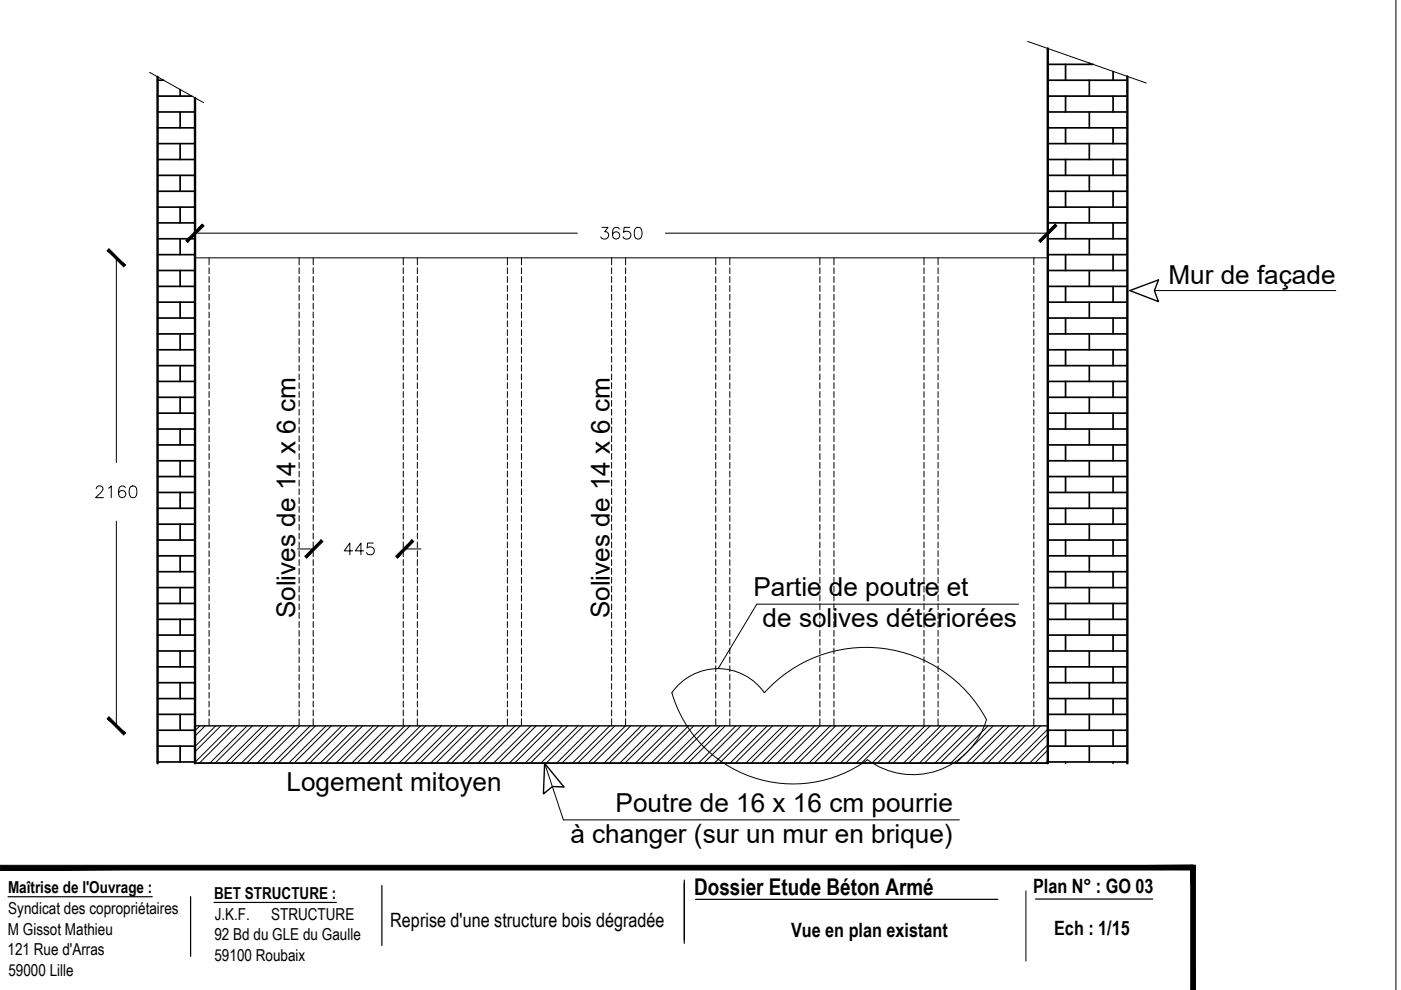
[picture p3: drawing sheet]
<svg xmlns="http://www.w3.org/2000/svg" width="297mm" height="210mm" viewBox="0 0 297 210" stroke-linecap="round" stroke-linejoin="round" font-family="sans-serif">
<!-- layer: textes. R+1 -->
<path d="M41.3 161.8h180.9h-180.9v-7.9h180.9v7.9" fill="none" stroke="#000" stroke-width=".3"/>
<!-- layer: Butons sismique jkf -->
<g fill="none" stroke="#000" stroke-width=".21">
<path d="M296 -.1v210M31.7 15.3l11.5 6.5M217.9 8.8l25.1 8.8M44.3 54.7v1.4M44.3 56.8v1.2M44.3 58.6v1.3M63.4 54.7v1.4M63.4 56.8v1.2M63.4 58.6v1.3M66.4 54.7v1.4M66.4 56.8v1.2M66.4 58.6v1.3"/>
<path d="M85.5 54.7v1.4M85.5 56.8v1.2M85.5 58.6v1.3M88.5 54.7v1.4M88.5 56.8v1.2M88.5 58.6v1.3M107.6 54.7v1.4M107.6 56.8v1.2M107.6 58.6v1.3M110.6 54.7v1.4M110.6 56.8v1.2M110.6 58.6v1.3"/>
<path d="M129.7 54.7v1.4M129.7 56.8v1.2M129.7 58.6v1.3M132.6 54.7v1.4M132.6 56.8v1.2M132.6 58.6v1.3M151.8 54.7v1.4M151.8 56.8v1.2M151.8 58.6v1.3M154.7 54.7v1.4M154.7 56.8v1.2M154.7 58.6v1.3"/>
<path d="M173.8 54.7v1.4M173.8 56.8v1.2M173.8 58.6v1.3M176.8 54.7v1.4M176.8 56.8v1.2M176.8 58.6v1.3M195.9 54.7v1.4M195.9 56.8v1.2M195.9 58.6v1.3M198.9 54.7v1.4M198.9 56.8v1.2M198.9 58.6v1.3"/>
<path d="M219.2 54.7v1.4M219.2 56.8v1.2M219.2 58.6v1.3M44.3 60.5v1.3M44.3 62.4v1.3M44.3 64.3v1.2M44.3 66.2v1.2M44.3 68v1.3M44.3 69.9v1.3M44.3 71.8v1.2M44.3 73.7v1.2M44.3 75.5v1.3"/>
<path d="M44.3 77.4v1.2M44.3 79.3v1.2M63.4 60.5v1.3M63.4 62.4v1.3M63.4 64.3v1.2M63.4 66.2v1.2M63.4 68v1.3M63.4 69.9v1.3M63.4 71.8v1.2M63.4 73.7v1.2M63.4 75.5v1.3M63.4 77.4v1.2"/>
<path d="M63.4 79.3v1.2M66.4 60.5v1.3M66.4 62.4v1.3M66.4 64.3v1.2M66.4 66.2v1.2M66.4 68v1.3M66.4 69.9v1.3M66.4 71.8v1.2M66.4 73.7v1.2M66.4 75.5v1.3M66.4 77.4v1.2M66.4 79.3v1.2"/>
<path d="M85.5 60.5v1.3M85.5 62.4v1.3M85.5 64.3v1.2M85.5 66.2v1.2M85.5 68v1.3M85.5 69.9v1.3M85.5 71.8v1.2M85.5 73.7v1.2M85.5 75.5v1.3M85.5 77.4v1.2M85.5 79.3v1.2M88.5 60.5v1.3"/>
<path d="M88.5 62.4v1.3M88.5 64.3v1.2M88.5 66.2v1.2M88.5 68v1.3M88.5 69.9v1.3M88.5 71.8v1.2M88.5 73.7v1.2M88.5 75.5v1.3M88.5 77.4v1.2M88.5 79.3v1.2M107.6 60.5v1.3M107.6 62.4v1.3"/>
<path d="M107.6 64.3v1.2M107.6 66.2v1.2M107.6 68v1.3M107.6 69.9v1.3M107.6 71.8v1.2M107.6 73.7v1.2M107.6 75.5v1.3M107.6 77.4v1.2M107.6 79.3v1.2M110.6 60.5v1.3M110.6 62.4v1.3M110.6 64.3v1.2"/>
<path d="M110.6 66.2v1.2M110.6 68v1.3M110.6 69.9v1.3M110.6 71.8v1.2M110.6 73.7v1.2M110.6 75.5v1.3M110.6 77.4v1.2M110.6 79.3v1.2M129.7 60.5v1.3M129.7 62.4v1.3M129.7 64.3v1.2M129.7 66.2v1.2"/>
<path d="M129.7 68v1.3M129.7 69.9v1.3M129.7 71.8v1.2M129.7 73.7v1.2M129.7 75.5v1.3M129.7 77.4v1.2M129.7 79.3v1.2M132.6 60.5v1.3M132.6 62.4v1.3M132.6 64.3v1.2M132.6 66.2v1.2M132.6 68v1.3"/>
<path d="M132.6 69.9v1.3M132.6 71.8v1.2M132.6 73.7v1.2M132.6 75.5v1.3M132.6 77.4v1.2M132.6 79.3v1.2M151.8 60.5v1.3M151.8 62.4v1.3M151.8 64.3v1.2M151.8 66.2v1.2M151.8 68v1.3M151.8 69.9v1.3"/>
<path d="M151.8 71.8v1.2M151.8 73.7v1.2M151.8 75.5v1.3M151.8 77.4v1.2M151.8 79.3v1.2M154.7 60.5v1.3M154.7 62.4v1.3M154.7 64.3v1.2M154.7 66.2v1.2M154.7 68v1.3M154.7 69.9v1.3M154.7 71.8v1.2"/>
<path d="M154.7 73.7v1.2M154.7 75.5v1.3M154.7 77.4v1.2M154.7 79.3v1.2M173.8 60.5v1.3M173.8 62.4v1.3M173.8 64.3v1.2M173.8 66.2v1.2M173.8 68v1.3M173.8 69.9v1.3M173.8 71.8v1.2M173.8 73.7v1.2"/>
<path d="M173.8 75.5v1.3M173.8 77.4v1.2M173.8 79.3v1.2M176.8 60.5v1.3M176.8 62.4v1.3M176.8 64.3v1.2M176.8 66.2v1.2M176.8 68v1.3M176.8 69.9v1.3M176.8 71.8v1.2M176.8 73.7v1.2M176.8 75.5v1.3"/>
<path d="M176.8 77.4v1.2M176.8 79.3v1.2M195.9 60.5v1.3M195.9 62.4v1.3M195.9 64.3v1.2M195.9 66.2v1.2M195.9 68v1.3M195.9 69.9v1.3M195.9 71.8v1.2M195.9 73.7v1.2M195.9 75.5v1.3M195.9 77.4v1.2"/>
<path d="M195.9 79.3v1.2M198.9 60.5v1.3M198.9 62.4v1.3M198.9 64.3v1.2M198.9 66.2v1.2M198.9 68v1.3M198.9 69.9v1.3M198.9 71.8v1.2M198.9 73.7v1.2M198.9 75.5v1.3M198.9 77.4v1.2M198.9 79.3v1.2"/>
<path d="M219.2 60.5v1.3M219.2 62.4v1.3M219.2 64.3v1.2M219.2 66.2v1.2M219.2 68v1.3M219.2 69.9v1.3M219.2 71.8v1.2M219.2 73.7v1.2M219.2 75.5v1.3M219.2 77.4v1.2M219.2 79.3v1.2M44.3 81.1v1.3"/>
<path d="M44.3 83v1.3M44.3 84.9v1.2M44.3 86.8v1.2M44.3 88.7v1.2M44.3 90.5v1.3M44.3 92.4v1.3M44.3 94.3v1.2M44.3 96.2v1.2M44.3 98v1.3M44.3 99.9v1.2M63.4 81.1v1.3M63.4 83v1.3"/>
<path d="M63.4 84.9v1.2M63.4 86.8v1.2M63.4 88.7v1.2M63.4 90.5v1.3M63.4 92.4v1.3M63.4 94.3v1.2M63.4 96.2v1.2M63.4 98v1.3M63.4 99.9v1.2M66.4 81.1v1.3M66.4 83v1.3M66.4 84.9v1.2"/>
<path d="M66.4 86.8v1.2M66.4 88.7v1.2M66.4 90.5v1.3M66.4 92.4v1.3M66.4 94.3v1.2M66.4 96.2v1.2M66.4 98v1.3M66.4 99.9v1.2M85.5 81.1v1.3M85.5 83v1.3M85.5 84.9v1.2M85.5 86.8v1.2"/>
<path d="M85.5 88.7v1.2M85.5 90.5v1.3M85.5 92.4v1.3M85.5 94.3v1.2M85.5 96.2v1.2M85.5 98v1.3M85.5 99.9v1.2M88.5 81.1v1.3M88.5 83v1.3M88.5 84.9v1.2M88.5 86.8v1.2M88.5 88.7v1.2"/>
<path d="M88.5 90.5v1.3M88.5 92.4v1.3M88.5 94.3v1.2M88.5 96.2v1.2M88.5 98v1.3M88.5 99.9v1.2M107.6 81.1v1.3M107.6 83v1.3M107.6 84.9v1.2M107.6 86.8v1.2M107.6 88.7v1.2M107.6 90.5v1.3"/>
<path d="M107.6 92.4v1.3M107.6 94.3v1.2M107.6 96.2v1.2M107.6 98v1.3M107.6 99.9v1.2M110.6 81.1v1.3M110.6 83v1.3M110.6 84.9v1.2M110.6 86.8v1.2M110.6 88.7v1.2M110.6 90.5v1.3M110.6 92.4v1.3"/>
<path d="M110.6 94.3v1.2M110.6 96.2v1.2M110.6 98v1.3M110.6 99.9v1.2M129.7 81.1v1.3M129.7 83v1.3M129.7 84.9v1.2M129.7 86.8v1.2M129.7 88.7v1.2M129.7 90.5v1.3M129.7 92.4v1.3M129.7 94.3v1.2"/>
<path d="M129.7 96.2v1.2M129.7 98v1.3M129.7 99.9v1.2M132.6 81.1v1.3M132.6 83v1.3M132.6 84.9v1.2M132.6 86.8v1.2M132.6 88.7v1.2M132.6 90.5v1.3M132.6 92.4v1.3M132.6 94.3v1.2M132.6 96.2v1.2"/>
<path d="M132.6 98v1.3M132.6 99.9v1.2M151.8 81.1v1.3M151.8 83v1.3M151.8 84.9v1.2M151.8 86.8v1.2M151.8 88.7v1.2M151.8 90.5v1.3M151.8 92.4v1.3M151.8 94.3v1.2M151.8 96.2v1.2M151.8 98v1.3"/>
<path d="M151.8 99.9v1.2M154.7 81.1v1.3M154.7 83v1.3M154.7 84.9v1.2M154.7 86.8v1.2M154.7 88.7v1.2M154.7 90.5v1.3M154.7 92.4v1.3M154.7 94.3v1.2M154.7 96.2v1.2M154.7 98v1.3M154.7 99.9v1.2"/>
<path d="M173.8 81.1v1.3M173.8 83v1.3M173.8 84.9v1.2M173.8 86.8v1.2M173.8 88.7v1.2M173.8 90.5v1.3M173.8 92.4v1.3M173.8 94.3v1.2M173.8 96.2v1.2M173.8 98v1.3M173.8 99.9v1.2M176.8 81.1v1.3"/>
<path d="M176.8 83v1.3M176.8 84.9v1.2M176.8 86.8v1.2M176.8 88.7v1.2M176.8 90.5v1.3M176.8 92.4v1.3M176.8 94.3v1.2M176.8 96.2v1.2M176.8 98v1.3M176.8 99.9v1.2M195.9 81.1v1.3M195.9 83v1.3"/>
<path d="M195.9 84.9v1.2M195.9 86.8v1.2M195.9 88.7v1.2M195.9 90.5v1.3M195.9 92.4v1.3M195.9 94.3v1.2M195.9 96.2v1.2M195.9 98v1.3M195.9 99.9v1.2M198.9 81.1v1.3M198.9 83v1.3M198.9 84.9v1.2"/>
<path d="M198.9 86.8v1.2M198.9 88.7v1.2M198.9 90.5v1.3M198.9 92.4v1.3M198.9 94.3v1.2M198.9 96.2v1.2M198.9 98v1.3M198.9 99.9v1.2M219.2 81.1v1.3M219.2 83v1.3M219.2 84.9v1.2M219.2 86.8v1.2"/>
<path d="M219.2 88.7v1.2M219.2 90.5v1.3M219.2 92.4v1.3M219.2 94.3v1.2M219.2 96.2v1.2M219.2 98v1.3M219.2 99.9v1.2M44.3 101.8v1.2M44.3 103.6v1.3M44.3 105.5v1.3M44.3 107.4v1.2M44.3 109.3v1.2"/>
<path d="M44.3 111.2v1.2M44.3 113v1.3M44.3 114.9v1.3M44.3 116.8v1.2M44.3 118.7v1.2M63.4 101.8v1.2M63.4 103.6v1.3M63.4 105.5v1.3M63.4 107.4v1.2M63.4 109.3v1.2M63.4 111.2v1.2M63.4 113v1.3"/>
<path d="M63.4 114.9v1.3M63.4 116.8v1.2M63.4 118.7v1.2M66.4 101.8v1.2M66.4 103.6v1.3M66.4 105.5v1.3M66.4 107.4v1.2M66.4 109.3v1.2M66.4 111.2v1.2M66.4 113v1.3M66.4 114.9v1.3M66.4 116.8v1.2"/>
<path d="M66.4 118.7v1.2M85.5 101.8v1.2M85.5 103.6v1.3M85.5 105.5v1.3M85.5 107.4v1.2M85.5 109.3v1.2M85.5 111.2v1.2M85.5 113v1.3M85.5 114.9v1.3M85.5 116.8v1.2M85.5 118.7v1.2M88.5 101.8v1.2"/>
<path d="M88.5 103.6v1.3M88.5 105.5v1.3M88.5 107.4v1.2M88.5 109.3v1.2M88.5 111.2v1.2M88.5 113v1.3M88.5 114.9v1.3M88.5 116.8v1.2M88.5 118.7v1.2M107.6 101.8v1.2M107.6 103.6v1.3M107.6 105.5v1.3"/>
<path d="M107.6 107.4v1.2M107.6 109.3v1.2M107.6 111.2v1.2M107.6 113v1.3M107.6 114.9v1.3M107.6 116.8v1.2M107.6 118.7v1.2M110.6 101.8v1.2M110.6 103.6v1.3M110.6 105.5v1.3M110.6 107.4v1.2M110.6 109.3v1.2"/>
<path d="M110.6 111.2v1.2M110.6 113v1.3M110.6 114.9v1.3M110.6 116.8v1.2M110.6 118.7v1.2M129.7 101.8v1.2M129.7 103.6v1.3M129.7 105.5v1.3M129.7 107.4v1.2M129.7 109.3v1.2M129.7 111.2v1.2M129.7 113v1.3"/>
<path d="M129.7 114.9v1.3M129.7 116.8v1.2M129.7 118.7v1.2M132.6 101.8v1.2M132.6 103.6v1.3M132.6 105.5v1.3M132.6 107.4v1.2M132.6 109.3v1.2M132.6 111.2v1.2M132.6 113v1.3M132.6 114.9v1.3M132.6 116.8v1.2"/>
<path d="M132.6 118.7v1.2M151.8 101.8v1.2M151.8 103.6v1.3M151.8 105.5v1.3M151.8 107.4v1.2M151.8 109.3v1.2M151.8 111.2v1.2M151.8 113v1.3M151.8 114.9v1.3M151.8 116.8v1.2M151.8 118.7v1.2M154.7 101.8v1.2"/>
<path d="M154.7 103.6v1.3M154.7 105.5v1.3M154.7 107.4v1.2M154.7 109.3v1.2M154.7 111.2v1.2M154.7 113v1.3M154.7 114.9v1.3M154.7 116.8v1.2M154.7 118.7v1.2M173.8 101.8v1.2M173.8 103.6v1.3M173.8 105.5v1.3"/>
<path d="M173.8 107.4v1.2M173.8 109.3v1.2M173.8 111.2v1.2M173.8 113v1.3M173.8 114.9v1.3M173.8 116.8v1.2M173.8 118.7v1.2M176.8 101.8v1.2M176.8 103.6v1.3M176.8 105.5v1.3M176.8 107.4v1.2M176.8 109.3v1.2"/>
<path d="M176.8 111.2v1.2M176.8 113v1.3M176.8 114.9v1.3M176.8 116.8v1.2M176.8 118.7v1.2M195.9 101.8v1.2M195.9 103.6v1.3M195.9 105.5v1.3M195.9 107.4v1.2M195.9 109.3v1.2M195.9 111.2v1.2M195.9 113v1.3"/>
<path d="M195.9 114.9v1.3M195.9 116.8v1.2M195.9 118.7v1.2M198.9 101.8v1.2M198.9 103.6v1.3M198.9 105.5v1.3M198.9 107.4v1.2M198.9 109.3v1.2M198.9 111.2v1.2M198.9 113v1.3M198.9 114.9v1.3M198.9 116.8v1.2"/>
<path d="M198.9 118.7v1.2M219.2 101.8v1.2M219.2 103.6v1.3M219.2 105.5v1.3M219.2 107.4v1.2M219.2 109.3v1.2M219.2 111.2v1.2M219.2 113v1.3M219.2 114.9v1.3M219.2 116.8v1.2M219.2 118.7v1.2M44.3 120.5v1.3"/>
<path d="M44.3 122.4v1.2M44.3 124.3v1.2M44.3 126.1v1.3M44.3 128v1.3M44.3 129.9v1.2M44.3 131.8v1.2M44.3 133.7v1.2M44.3 135.5v1.3M44.3 137.4v1.3M44.3 139.3v1.2M63.4 120.5v1.3M63.4 122.4v1.2"/>
<path d="M63.4 124.3v1.2M63.4 126.1v1.3M63.4 128v1.3M63.4 129.9v1.2M63.4 131.8v1.2M63.4 133.7v1.2M63.4 135.5v1.3M63.4 137.4v1.3M63.4 139.3v1.2M66.4 120.5v1.3M66.4 122.4v1.2M66.4 124.3v1.2"/>
<path d="M66.4 126.1v1.3M66.4 128v1.3M66.4 129.9v1.2M66.4 131.8v1.2M66.4 133.7v1.2M66.4 135.5v1.3M66.4 137.4v1.3M66.4 139.3v1.2M85.5 120.5v1.3M85.5 122.4v1.2M85.5 124.3v1.2M85.5 126.1v1.3"/>
<path d="M85.5 128v1.3M85.5 129.9v1.2M85.5 131.8v1.2M85.5 133.7v1.2M85.5 135.5v1.3M85.5 137.4v1.3M85.5 139.3v1.2M88.5 120.5v1.3M88.5 122.4v1.2M88.5 124.3v1.2M88.5 126.1v1.3M88.5 128v1.3"/>
<path d="M88.5 129.9v1.2M88.5 131.8v1.2M88.5 133.7v1.2M88.5 135.5v1.3M88.5 137.4v1.3M88.5 139.3v1.2M107.6 120.5v1.3M107.6 122.4v1.2M107.6 124.3v1.2M107.6 126.1v1.3M107.6 128v1.3M107.6 129.9v1.2"/>
<path d="M107.6 131.8v1.2M107.6 133.7v1.2M107.6 135.5v1.3M107.6 137.4v1.3M107.6 139.3v1.2M110.6 120.5v1.3M110.6 122.4v1.2M110.6 124.3v1.2M110.6 126.1v1.3M110.6 128v1.3M110.6 129.9v1.2M110.6 131.8v1.2"/>
<path d="M110.6 133.7v1.2M110.6 135.5v1.3M110.6 137.4v1.3M110.6 139.3v1.2M129.7 120.5v1.3M129.7 122.4v1.2M129.7 124.3v1.2M129.7 126.1v1.3M129.7 128v1.3M129.7 129.9v1.2M129.7 131.8v1.2M129.7 133.7v1.2"/>
<path d="M129.7 135.5v1.3M129.7 137.4v1.3M129.7 139.3v1.2M132.6 120.5v1.3M132.6 122.4v1.2M132.6 124.3v1.2M132.6 126.1v1.3M132.6 128v1.3M132.6 129.9v1.2M132.6 131.8v1.2M132.6 133.7v1.2M132.6 135.5v1.3"/>
<path d="M132.6 137.4v1.3M132.6 139.3v1.2M151.8 120.5v1.3M151.8 122.4v1.2M151.8 124.3v1.2M151.8 126.1v1.3M151.8 128v1.3M151.8 129.9v1.2M151.8 131.8v1.2M151.8 133.7v1.2M151.8 135.5v1.3M151.8 137.4v1.3"/>
<path d="M151.8 139.3v1.2M154.7 120.5v1.3M154.7 122.4v1.2M154.7 124.3v1.2M154.7 126.1v1.3M154.7 128v1.3M154.7 129.9v1.2M154.7 131.8v1.2M154.7 133.7v1.2M154.7 135.5v1.3M154.7 137.4v1.3M154.7 139.3v1.2"/>
<path d="M173.8 120.5v1.3M173.8 122.4v1.2M173.8 124.3v1.2M173.8 126.1v1.3M173.8 128v1.3M173.8 129.9v1.2M173.8 131.8v1.2M173.8 133.7v1.2M173.8 135.5v1.3M173.8 137.4v1.3M173.8 139.3v1.2M176.8 120.5v1.3"/>
<path d="M176.8 122.4v1.2M176.8 124.3v1.2M176.8 126.1v1.3M176.8 128v1.3M176.8 129.9v1.2M176.8 131.8v1.2M176.8 133.7v1.2M176.8 135.5v1.3M176.8 137.4v1.3M176.8 139.3v1.2M195.9 120.5v1.3M195.9 122.4v1.2"/>
<path d="M195.9 124.3v1.2M195.9 126.1v1.3M195.9 128v1.3M195.9 129.9v1.2M195.9 131.8v1.2M195.9 133.7v1.2M195.9 135.5v1.3M195.9 137.4v1.3M195.9 139.3v1.2M198.9 120.5v1.3M198.9 122.4v1.2M198.9 124.3v1.2"/>
<path d="M198.9 126.1v1.3M198.9 128v1.3M198.9 129.9v1.2M198.9 131.8v1.2M198.9 133.7v1.2M198.9 135.5v1.3M198.9 137.4v1.3M198.9 139.3v1.2M215.9 128.1h-55.4l-8.2 13.7M219.2 120.5v1.3M219.2 122.4v1.2M219.2 124.3v1.2"/>
<path d="M219.2 126.1v1.3M219.2 128v1.3M219.2 129.9v1.2M219.2 131.8v1.2M219.2 133.7v1.2M219.2 135.5v1.3M219.2 137.4v1.3M219.2 139.3v1.2M41.3 153.9v-99.2h180.9v99.2M44.3 141.2v1.2M44.3 143v1.3M44.3 144.9v1.2"/>
<path d="M44.3 146.8v1.2M44.3 148.6v1.3M44.3 150.5v1.3M44.3 152.4v1.5M63.4 141.2v1.2M63.4 143v1.3M63.4 144.9v1.2M63.4 146.8v1.2M63.4 148.6v1.3M63.4 150.5v1.3M63.4 152.4v1.5M66.4 141.2v1.2"/>
<path d="M66.4 143v1.3M66.4 144.9v1.2M66.4 146.8v1.2M66.4 148.6v1.3M66.4 150.5v1.3M66.4 152.4v1.5M85.5 141.2v1.2M85.5 143v1.3M85.5 144.9v1.2M85.5 146.8v1.2M85.5 148.6v1.3M85.5 150.5v1.3"/>
<path d="M85.5 152.4v1.5M88.5 141.2v1.2M88.5 143v1.3M88.5 144.9v1.2M88.5 146.8v1.2M88.5 148.6v1.3M88.5 150.5v1.3M88.5 152.4v1.5M107.6 141.2v1.2M107.6 143v1.3M107.6 144.9v1.2M107.6 146.8v1.2"/>
<path d="M107.6 148.6v1.3M107.6 150.5v1.3M107.6 152.4v1.5M110.6 141.2v1.2M110.6 143v1.3M110.6 144.9v1.2M110.6 146.8v1.2M110.6 148.6v1.3M110.6 150.5v1.3M110.6 152.4v1.5M129.7 141.2v1.2M129.7 143v1.3"/>
<path d="M129.7 144.9v1.2M129.7 146.8v1.2M129.7 148.6v1.3M129.7 150.5v1.3M129.7 152.4v1.5M132.6 141.2v1.2M132.6 143v1.3M132.6 144.9v1.2M132.6 146.8v1.2M132.6 148.6v1.3M132.6 150.5v1.3M132.6 152.4v1.5"/>
<path d="M151.8 141.2v1.2M151.8 143v1.3M151.8 144.9v1.2M151.8 146.8v1.2M151.8 148.6v1.3M151.8 150.5v1.3M151.8 152.4v1.5M154.7 141.2v1.2M154.7 143v1.3M154.7 144.9v1.2M154.7 146.8v1.2M154.7 148.6v1.3"/>
<path d="M154.7 150.5v1.3M154.7 152.4v1.5M162.1 146.9a12 12 0 0 0-19.7 0 26.8 26.8 0 0 0 41.5 14.2 16.2 16.2 0 0 0 25.3-8.5M162.1 146.9a28.9 28.9 0 0 1 47.1 5.7M173.8 141.2v1.2M173.8 143v1.3M173.8 144.9v1.2M173.8 146.8v1.2M173.8 148.6v1.3M173.8 150.5v1.3M173.8 152.4v1.5M176.8 141.2v1.2"/>
<path d="M176.8 143v1.3M176.8 144.9v1.2M176.8 146.8v1.2M176.8 148.6v1.3M176.8 150.5v1.3M176.8 152.4v1.5M195.9 141.2v1.2M195.9 143v1.3M195.9 144.9v1.2M195.9 146.8v1.2M195.9 148.6v1.3M195.9 150.5v1.3"/>
<path d="M195.9 152.4v1.5M198.9 141.2v1.2M198.9 143v1.3M198.9 144.9v1.2M198.9 146.8v1.2M198.9 148.6v1.3M198.9 150.5v1.3M198.9 152.4v1.5M219.2 141.2v1.2M219.2 143v1.3M219.2 144.9v1.2M219.2 146.8v1.2"/>
<path d="M219.2 148.6v1.3M219.2 150.5v1.3M219.2 152.4v1.5M119.5 173.8h83.9"/>
</g>
<!-- layer: JKF  bbm plein -->
<path d="M24.7 54.7v43.4M41.3 49.4h81.1M141.1 49.4h81.1M244.8 61.6h38.4M24.7 110.5v43.4M63.1 116.4h3.5M85.8 116.4h3.5M115.5 161.8l4 12" fill="none" stroke="#000" stroke-width=".21"/>
<g fill="#000" stroke="#000" stroke-width=".21">
<path d="M22.7 53.1l3.5 3.5 .4-.4zM23.1 52.7l3.5 3.5-3.9-3.1z"/>
<path d="M42.9 47.5l-3.1 3.9 3.5-3.5zM42.9 47.5l-3.1 3.9-.4-.4z"/>
<path d="M220.2 51l.4 .4 3.1-3.9zM223.7 47.5l.4 .4-3.5 3.5z"/>
<path d="M64.6 117.9l.4 .4 3.1-3.8zM68.1 114.5l.4 .3-3.5 3.5z"/>
<path d="M87.4 114.5l-3.1 3.8 3.4-3.5zM87.4 114.5l-3.1 3.8-.4-.4z"/>
<path d="M23.1 152l-.4 .4 3.9 3zM22.7 152.4l3.9 3-.4 .4z"/>
</g>
<path d="M239.6 61.6l6-2.3-.8 2.3 .8 2.3zM115.5 161.8l4.1 5h-2.5l-1.9 1.5z" fill="none" stroke="#000" stroke-width=".3"/>
<!-- layer: JKF cotations -->
<g fill="none" stroke="#000" stroke-width=".21">
<path d="M42.4 153.9l-1.1 1M43.5 153.9l-2.2 2.2M45.7 153.9l-4.4 4.4M46.8 153.9l-5.5 5.5M49.1 153.9l-7.8 7.7M50.2 153.9l-8 7.9M52.4 153.9l-7.9 7.9M53.5 153.9l-7.9 7.9M55.7 153.9l-7.9 7.9M56.9 153.9l-8 7.9M59.1 153.9l-8 7.9M60.2 153.9l-7.9 7.9"/>
<path d="M62.4 153.9l-7.9 7.9M63.5 153.9l-7.9 7.9M65.8 153.9l-8 7.9M66.9 153.9l-7.9 7.9M69.1 153.9l-7.9 7.9M70.2 153.9l-7.9 7.9M72.5 153.9l-8 7.9M73.6 153.9l-8 7.9M75.8 153.9l-7.9 7.9M76.9 153.9l-7.9 7.9M79.1 153.9l-7.9 7.9M80.2 153.9l-7.9 7.9"/>
<path d="M82.5 153.9l-8 7.9M83.6 153.9l-7.9 7.9M85.8 153.9l-7.9 7.9M86.9 153.9l-7.9 7.9M89.2 153.9l-8 7.9M90.3 153.9l-8 7.9M92.5 153.9l-7.9 7.9M93.6 153.9l-7.9 7.9M95.8 153.9l-7.9 7.9M97 153.9l-8 7.9M99.2 153.9l-7.9 7.9M100.3 153.9l-7.9 7.9"/>
<path d="M102.5 153.9l-7.9 7.9M103.6 153.9l-7.9 7.9M105.9 153.9l-8 7.9M107 153.9l-8 7.9M109.2 153.9l-7.9 7.9M110.3 153.9l-7.9 7.9M112.6 153.9l-8 7.9M113.7 153.9l-8 7.9M115.9 153.9l-7.9 7.9M117 153.9l-7.9 7.9M119.2 153.9l-7.9 7.9M120.4 153.9l-8 7.9"/>
<path d="M122.6 153.9l-8 7.9M123.7 153.9l-7.9 7.9M125.9 153.9l-7.9 7.9M127 153.9l-7.9 7.9M129.3 153.9l-8 7.9M130.4 153.9l-7.9 7.9M132.6 153.9l-7.9 7.9M133.7 153.9l-7.9 7.9M136 153.9l-8 7.9M137.1 153.9l-8 7.9M139.3 153.9l-7.9 7.9M140.4 153.9l-7.9 7.9"/>
<path d="M142.6 153.9l-7.9 7.9M143.7 153.9l-7.9 7.9M146 153.9l-8 7.9M147.1 153.9l-7.9 7.9M149.3 153.9l-7.9 7.9M150.4 153.9l-7.9 7.9M152.7 153.9l-8 7.9M153.8 153.9l-8 7.9M156 153.9l-7.9 7.9M157.1 153.9l-7.9 7.9M159.3 153.9l-7.9 7.9M160.5 153.9l-8 7.9"/>
<path d="M162.7 153.9l-7.9 7.9M163.8 153.9l-7.9 7.9M166 153.9l-7.9 7.9M167.1 153.9l-7.9 7.9M169.4 153.9l-8 7.9M170.5 153.9l-8 7.9M172.7 153.9l-7.9 7.9M173.8 153.9l-7.9 7.9M176.1 153.9l-8 7.9M177.2 153.9l-8 7.9M179.4 153.9l-7.9 7.9M180.5 153.9l-7.9 7.9"/>
<path d="M182.7 153.9l-7.9 7.9M183.9 153.9l-8 7.9M186.1 153.9l-8 7.9M187.2 153.9l-7.9 7.9M189.4 153.9l-7.9 7.9M190.5 153.9l-7.9 7.9M192.8 153.9l-8 7.9M193.9 153.9l-7.9 7.9M196.1 153.9l-7.9 7.9M197.2 153.9l-7.9 7.9M199.5 153.9l-8 7.9M200.6 153.9l-8 7.9"/>
<path d="M202.8 153.9l-7.9 7.9M203.9 153.9l-7.9 7.9M206.1 153.9l-7.9 7.9M207.2 153.9l-7.9 7.9M209.5 153.9l-8 7.9M210.6 153.9l-7.9 7.9M212.8 153.9l-7.9 7.9M213.9 153.9l-7.9 7.9M216.2 153.9l-8 7.9M217.3 153.9l-8 7.9M219.5 153.9l-7.9 7.9M220.6 153.9l-7.9 7.9"/>
<path d="M222.2 154.6l-7.3 7.2M222.2 157.9l-3.9 3.9M222.2 155.7l-6.2 6.1M222.2 159l-2.8 2.8M222.2 161.3l-.6 .5"/>
</g>
<!-- layer: Porteur -->
<path d="M33.4 16.3v145.5M222.2 10.3v151.5M239 16.2v145.6M41.3 20.8v141" fill="none" stroke="#000" stroke-width=".51"/>
<g fill="none" stroke="#000" stroke-width=".36">
<path d="M33.4 17h1.3M38.2 19v1.4M222.2 17h16.8M222.2 10.3h.1M222.2 13.6h9.6M225.9 13.6v3.4M231 13.4v.2M231 17v3.4M236 15.1v1.9M33.4 20.4h7.3M33.4 23.7h7.9M33.4 27.1h7.9"/>
<path d="M33.4 30.5h7.9M33.4 33.8h7.9M33.4 37.2h7.9M38.2 23.7v3.4M38.2 30.5v3.3M38.2 37.2v3.3M222.2 20.4h16.8M222.2 23.7h16.8M222.2 27.1h16.8M222.2 30.5h16.8M222.2 33.8h16.8M222.2 37.2h16.8"/>
<path d="M225.9 20.4v3.3M225.9 27.1v3.4M225.9 33.8v3.4M231 23.7v3.4M231 30.5v3.3M231 37.2v3.3M236 20.4v3.3M236 27.1v3.4M236 33.8v3.4M33.4 40.5h7.9M33.4 43.9h7.9M33.4 47.3h7.9"/>
<path d="M33.4 50.6h7.9M33.4 54h7.9M33.4 57.4h7.9M38.2 43.9v3.4M38.2 50.6v3.4M38.2 57.4v3.3M222.2 40.5h16.8M222.2 43.9h16.8M222.2 47.3h16.8M222.2 50.6h16.8M222.2 54h16.8M222.2 57.4h16.8"/>
<path d="M225.9 40.5v3.4M225.9 47.3v3.3M225.9 54v3.4M231 43.9v3.4M231 50.6v3.4M231 57.4v3.3M236 40.5v3.4M236 47.3v3.3M236 54v3.4M33.4 60.7h7.9M33.4 64.1h7.9M33.4 67.4h7.9"/>
<path d="M33.4 70.8h7.9M33.4 74.2h7.9M33.4 77.5h7.9M38.2 64.1v3.3M38.2 70.8v3.4M38.2 77.5v3.4M222.2 60.7h16.8M222.2 64.1h16.8M222.2 67.4h16.8M222.2 70.8h16.8M222.2 74.2h16.8M222.2 77.5h16.8"/>
<path d="M225.9 60.7v3.4M225.9 67.4v3.4M225.9 74.2v3.3M231 64.1v3.3M231 70.8v3.4M231 77.5v3.4M236 60.7v3.4M236 67.4v3.4M236 74.2v3.3M33.4 80.9h7.9M33.4 84.2h7.9M33.4 87.6h7.9"/>
<path d="M33.4 91h7.9M33.4 94.3h7.9M33.4 97.7h7.9M38.2 84.2v3.4M38.2 91v3.3M38.2 97.7v3.3M222.2 80.9h16.8M222.2 84.2h16.8M222.2 87.6h16.8M222.2 91h16.8M222.2 94.3h16.8M222.2 97.7h16.8"/>
<path d="M225.9 80.9v3.3M225.9 87.6v3.4M225.9 94.3v3.4M231 84.2v3.4M231 91v3.3M231 97.7v3.3M236 80.9v3.3M236 87.6v3.4M236 94.3v3.4M33.4 104.4h7.9M33.4 101h7.9M33.4 107.8h7.9"/>
<path d="M33.4 111.1h7.9M33.4 114.5h7.9M33.4 117.8h7.9M38.2 104.4v3.4M38.2 111.1v3.4M38.2 117.8v3.4M222.2 101h16.8M222.2 107.8h16.8M222.2 111.1h16.8M222.2 114.5h16.8M222.2 117.8h16.8M222.2 104.4h16.8"/>
<path d="M225.9 101v3.4M225.9 107.8v3.3M225.9 114.5v3.3M231 104.4v3.4M231 111.1v3.4M231 117.8v3.4M236 101v3.4M236 107.8v3.3M236 114.5v3.3M33.4 121.2h7.9M33.4 124.6h7.9M33.4 127.9h7.9"/>
<path d="M33.4 131.3h7.9M33.4 134.7h7.9M33.4 138h7.9M38.2 124.6v3.3M38.2 131.3v3.4M38.2 138v3.4M222.2 121.2h16.8M222.2 124.6h16.8M222.2 127.9h16.8M222.2 131.3h16.8M222.2 134.7h16.8M222.2 138h16.8"/>
<path d="M225.9 121.2v3.4M225.9 127.9v3.4M225.9 134.7v3.3M231 124.6v3.3M231 131.3v3.4M231 138v3.4M236 121.2v3.4M236 127.9v3.4M236 134.7v3.3M33.4 141.4h7.9M33.4 144.8h7.9M33.4 148.1h7.9"/>
<path d="M33.4 151.5h7.9M33.4 154.8h7.9M33.4 158.2h7.9M38.2 144.8v3.3M38.2 151.5v3.3M38.2 158.2v3.4M222.2 141.4h16.8M222.2 144.8h16.8M222.2 148.1h16.8M222.2 151.5h16.8M222.2 154.8h16.8M222.2 158.2h16.8"/>
<path d="M225.9 141.4v3.4M225.9 148.1v3.4M225.9 154.8v3.4M231 144.8v3.3M231 151.5v3.3M231 158.2v3.4M236 141.4v3.4M236 148.1v3.4M236 154.8v3.4M33.4 161.6h7.9M222.2 161.6h16.8M225.9 161.6v.2"/>
<path d="M236 161.6v.2"/>
</g>
<!-- layer: BECT-cartouche -->
<path d="M1.7 190.1h30.6M40.4 190.1v12.7M45.4 191.3h25.9M81 187.7v12.8M145.1 186.6v13.4M147.5 190.7h64.1M219.5 190.6h24.9" fill="none" stroke="#000" stroke-width=".25"/>
<g fill="#000" stroke="#000" stroke-width=".21">
<path d="M.1 184.5h252.9v-1zM.1 183.5h252.9l-252.9 1z"/>
<path d="M252.5 183.4v26.5h1zM252.5 183.4h1v26.5z"/>
</g>
<!-- layer: 0 -->
<path d="M217.5 188.9v14.9" fill="none" stroke="#000" stroke-width=".21"/>
<g font-size="5.7">
<text x="126.6" y="51.9">3650</text>
<text x="19.4" y="106.9">2160</text>
<text x="72" y="118.9">445</text>
</g>
<g font-size="5.5">
<text x="247.7" y="60.1">Mur de façade</text>
<text x="62.6" y="131.1" transform="rotate(-90 62.6 131.1)">Solives de 14 x 6 cm</text>
<text x="129.3" y="131.1" transform="rotate(-90 129.3 131.1)">Solives de 14 x 6 cm</text>
<text x="159.7" y="126.3">Partie de poutre et</text>
<text x="161.7" y="132.9">de solives détériorées</text>
<text x="60.8" y="167.8">Logement mitoyen</text>
<text x="130.5" y="172.2">Poutre de 16 x 16 cm pourrie</text>
<text x="120.9" y="178.8">à changer (sur un mur en brique)</text>
</g>
<text font-size="4.9" x="147.2" y="189.7">Dossier Etude Béton Armé</text>
<g font-size="4.2">
<text x="219" y="189.4">Plan N° : GO 03</text>
<text x="82.7" y="196.6">Reprise d'une structure bois dégradée</text>
<text x="167.7" y="198.6">Vue en plan existant</text>
<text x="223.5" y="198.2">Ech : 1/15</text>
</g>
<g font-size="3.5">
<text x="1.7" y="189.4">Maîtrise de l'Ouvrage :</text>
<text x="45.4" y="190.6">BET STRUCTURE :</text>
<text x="1.8" y="193.8">Syndicat des copropriétaires</text>
<text x="45.5" y="195">J.K.F.</text>
<text x="57.5" y="195">STRUCTURE</text>
<text x="1.6" y="202.5">121 Rue d'Arras</text>
<text x="1.7" y="198.2">M Gissot Mathieu</text>
<text x="45.5" y="199.4">92 Bd du GLE du Gaulle</text>
<text x="45.5" y="203.7">59100 Roubaix</text>
<text x="1.8" y="206.8">59000 Lille</text>
</g>
</svg>
